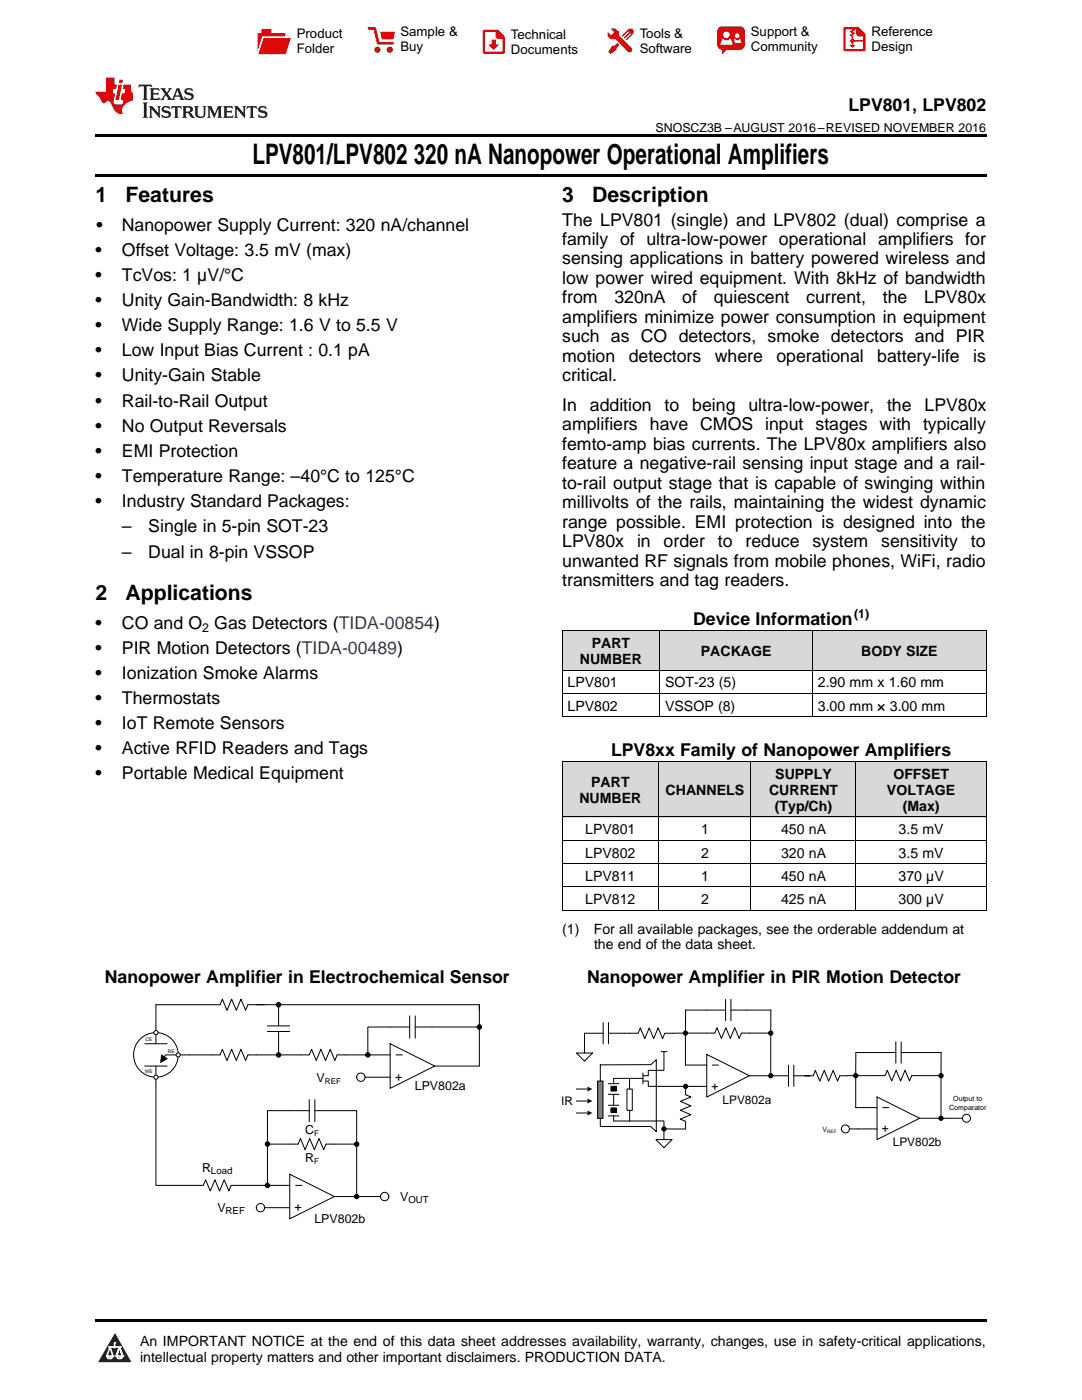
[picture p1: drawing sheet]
<svg xmlns="http://www.w3.org/2000/svg" width="216mm" height="279mm" viewBox="0 0 216 279" stroke-linecap="round" stroke-linejoin="round" font-family="sans-serif">
<g fill="#d8d8d8">
<path d="M112.2 152.1h19.2v11h-19.2z"/>
<path d="M131.4 152.1h18.5v11h-18.5z"/>
<path d="M149.9 152.1h21v11h-21z"/>
<path d="M170.9 152.1h25.9v11h-25.9z"/>
<path d="M112.2 125.9h19.5v7.9h-19.5z"/>
<path d="M131.7 125.9h30.4v7.9h-30.4z"/>
<path d="M162.1 125.9h34.7v7.9h-34.7z"/>
</g>
<path d="M22.9 266l3.3 5.9h-6.6z" fill="#231f20"/>
<path d="M21.3 270.6h1.2l-.3 .5h-.3a.53 .53 0 0 1-.6-.5z" fill-rule="evenodd" fill="#fff"/>
<path d="M21.3 270.6h1.2l-.3 .5h-.3a.53 .53 0 0 1-.6-.5z" fill="none" stroke="#231f20" stroke-width=".33"/>
<path d="M21.3 270.6l1.2 .1-.3 .4h-.5z" fill="none" stroke="#fff" stroke-width=".33"/>
<path d="M22.9 268.9h.1" fill="none" stroke="#fff" stroke-width=".33"/>
<path d="M22.9 268v.9z" fill="#fff"/>
<path d="M22.9 268v.9z" fill="none" stroke="#fff" stroke-width=".33"/>
<circle cx="22.9" cy="268" r=".16" fill="#fff"/>
<path d="M21.8 268.8h.1" fill="none" stroke="#fff" stroke-width=".33"/>
<path d="M21.8 268.8h2.2z" fill="#fff"/>
<path d="M21.8 268.8h2.2z" fill="none" stroke="#fff" stroke-width=".33"/>
<circle cx="24" cy="268.8" r=".16" fill="#fff"/>
<path d="M23.2 270.6h.1" fill="none" stroke="#fff" stroke-width=".33"/>
<path d="M23.8 268.8l-.6 1.8z" fill="#fff"/>
<path d="M23.8 268.8l-.6 1.8z" fill="none" stroke="#fff" stroke-width=".33"/>
<path d="M23.8 268.8l.7 1.8z" fill="#fff"/>
<path d="M23.8 268.8l.7 1.8z" fill="none" stroke="#fff" stroke-width=".33"/>
<path d="M24.4 270.6h.1" fill="none" stroke="#fff" stroke-width=".33"/>
<circle cx="21.3" cy="270.6" r=".16" fill="#fff"/>
<path d="M22 268.8l-.7 1.8z" fill="#fff"/>
<path d="M22 268.8l-.7 1.8z" fill="none" stroke="#fff" stroke-width=".33"/>
<path d="M22 268.8l.5 1.8z" fill="#fff"/>
<path d="M22 268.8l.5 1.8z" fill="none" stroke="#fff" stroke-width=".33"/>
<circle cx="22.5" cy="270.6" r=".16" fill="#fff"/>
<path d="M23.3 270.6h1.2a.63 .63 0 0 1-.6 .5 .63 .63 0 0 1-.6-.5z" fill-rule="evenodd" fill="#fff"/>
<path d="M23.3 270.6h1.2a.63 .63 0 0 1-.6 .5 .63 .63 0 0 1-.6-.5z" fill="none" stroke="#231f20" stroke-width=".33"/>
<path d="M23.3 270.6h1.2l-.4 .5h-.5z" fill="none" stroke="#fff" stroke-width=".33"/>
<path d="M23.2 270.6h.1" fill="none" stroke="#fff" stroke-width=".33"/>
<circle cx="24.5" cy="270.6" r=".16" fill="#fff"/>
<path d="M19 263.2h177.8v.5h-177.8z" fill="#000"/>
<g fill="none" stroke="#000" stroke-width=".2">
<path d="M60 210.5h1.7l.5-1.1 .9 2.2 .9-2.2 1 2.2 .9-2.2 .9 2.2 .5-1.1h10.5M77.8 208.3l8.9 4.5-8.9 4.4zM77.8 205h3.9M79 210.5h1.3M81.7 202.7v4.5M82.9 202.7v4.5M82.9 205h3.3"/>
<circle cx="73.4" cy="210.5" r=".45"/>
</g>
<circle cx="73.4" cy="210.5" r=".45" fill="#000"/>
<circle cx="72" cy="215" r=".83" fill="#fff"/>
<g fill="none" stroke="#000" stroke-width=".2">
<path d="M31.1 200.5v4.5M42.2 210.5h1.7l.5-1.1 .9 2.2 .9-2.2 1 2.2 .9-2.2 .9 2.2 .5-1.1h10.5M51.1 200.5h44.6v1.1M53.4 205.9h4.4M53.4 204.7h4.4M55.6 200.5v4.2M55.6 205.9v4.6M72.8 215h5M95.7 200.5v12.3h-9M57.8 234.3l8.9 4.5-8.9 4.4zM58.9 236.6h1.4"/>
<circle cx="55.6" cy="200.5" r=".45"/>
<circle cx="55.6" cy="210.5" r=".45"/>
<circle cx="72" cy="215" r=".83"/>
</g>
<g fill="#000">
<circle cx="55.6" cy="200.5" r=".45"/>
<circle cx="55.6" cy="210.5" r=".45"/>
</g>
<circle cx="52" cy="241" r=".83" fill="#fff"/>
<g fill="none" stroke="#000" stroke-width=".2">
<path d="M31.1 216.1v20.5h9.5l.4-1.1 1 2.2 .9-2.2 .9 2.2 .9-2.2 1 2.2 .4-1.1h11.7M37.8 210.5h4.4M77.8 205h-4.4v5.5M86.2 205h9.5M66.7 228.3h-1.7l-.4 1.1-.9-2.2-1 2.2-.9-2.2-.9 2.2-1-2.2-.4 1.1h-6.1v8.3M71.2 228.3v10.5h-4.5M52.8 241h5"/>
<circle cx="95.7" cy="205" r=".45"/>
<circle cx="53.4" cy="236.6" r=".45"/>
<circle cx="71.2" cy="238.8" r=".45"/>
<circle cx="52" cy="241" r=".83"/>
</g>
<g fill="#000">
<circle cx="95.7" cy="205" r=".45"/>
<circle cx="53.4" cy="236.6" r=".45"/>
<circle cx="71.2" cy="238.8" r=".45"/>
</g>
<circle cx="31.1" cy="210.5" r="4.5" fill="#fff"/>
<g fill="none" stroke="#000" stroke-width=".2">
<path d="M28.9 208.3h4.4M28.9 212.8h4.4M31.1 205v3.3M31.1 212.8v3.3M37.8 210.5h-4.7l-.4 .5"/>
<circle cx="31.1" cy="210.5" r="4.5"/>
</g>
<path d="M32.2 210.4l1.3 .9-1.6 .9z" fill="#000"/>
<circle cx="31.1" cy="215" r=".42" fill="#fff"/>
<circle cx="31.1" cy="215" r=".42" fill="none" stroke="#000" stroke-width=".2"/>
<circle cx="35.6" cy="210.5" r=".42" fill="#fff"/>
<circle cx="35.6" cy="210.5" r=".42" fill="none" stroke="#000" stroke-width=".2"/>
<circle cx="31.1" cy="206.1" r=".42" fill="#fff"/>
<g fill="none" stroke="#000" stroke-width=".2">
<path d="M31.1 200.5h12.8l.5-1.1 .9 2.2 .9-2.2 1 2.2 .9-2.2 .9 2.2 .5-1.1h3.3M61.7 219.4v4.5M62.8 219.4v4.5M61.7 221.7h-8.3v6.6M62.8 221.7h8.4v6.6h-4.5"/>
<circle cx="31.1" cy="206.1" r=".42"/>
</g>
<circle cx="76.7" cy="238.8" r=".83" fill="#fff"/>
<g fill="none" stroke="#000" stroke-width=".2">
<path d="M115 210.2h3.2l-1.6 1.6zM120.3 204.1v4.2M120.3 206.2h-3.7v4M121.4 218.4h2.1zM121.4 216.3h2.1M121.4 204.1v4.2M121.9 216.8h1.1v.9h-1.1zM122.4 218.4v1M122.4 219.5v1.1M125.6 215.2h-3.2v1.1M136.8 206.2h-4.2l-.4 1.1-.9-2.2-.9 2.2-.9-2.2-.8 2.2-.9-2.2-.5 1.1h-5.9M141 210.4l8.5 4.3-8.5 4.2z"/>
<path d="M141 212.6h-4.2v-6.4h5.8l.5-1.1 .8 2.1 .9-2.1 .9 2.1 .9-2.1 .9 2.1 .4-1h5.9v8.5h-4.3M142.1 212.6h1.3M71.2 238.8h4.7M121.4 222.7h2.1zM121.4 220.6h2.1M121.9 221.1h1.1v.9h-1.1zM122.4 222.7v1h3.2M130.9 227.4h3.2l-1.6 1.7zM132.5 225.3v2.1"/>
<circle cx="136.8" cy="206.2" r=".43"/>
<circle cx="53.4" cy="228.3" r=".44"/>
<circle cx="71.2" cy="228.3" r=".45"/>
<circle cx="76.7" cy="238.8" r=".83"/>
</g>
<g fill="#000">
<path d="M121.9 216.8h1.1v.9h-1.1z" fill-rule="evenodd"/>
<path d="M121.9 221.1h1.1v.9h-1.1z" fill-rule="evenodd"/>
<circle cx="136.8" cy="206.2" r=".43"/>
<circle cx="53.4" cy="228.3" r=".44"/>
<circle cx="71.2" cy="228.3" r=".45"/>
</g>
<path d="M125.1 217.3h1.1v4.3h-1.1z" fill-rule="evenodd" fill="#fff"/>
<path d="M119.8 212.5h10.1l1.1-1v14.3l-1.2-1h-10zM125.1 217.3h1.1v4.3h-1.1zM128.3 215.7h1.1v1.1h1.6M128.3 215.2h-2.7v2.1M128.3 214.1v2.2M131 213.6h-1.6v1.1h-1.1M125.6 221.6v2.1h5.4" fill="none" stroke="#000" stroke-width=".2"/>
<path d="M119.3 215.7h1v7.5h-1z" fill-rule="evenodd" fill="#7f7f7f"/>
<g fill="none" stroke="#000" stroke-width=".2">
<path d="M115 217.3h2.4M115 219.7h2.4M119.3 215.7h1v7.5h-1zM131 216.8h10M132 209.9h1.1M132.5 209.9v3.7h-1.5M136.8 216.8v1.7l1.1 .4-2.2 .9 2.2 .9-2.2 .9 2.2 .9-2.2 .9 1.1 .4v1.5h-4.3v-1.6h-1.5M153.6 214.7h3.7M157.3 212.6v4.2M158.4 214.7h3.8l.5-1.1 .9 2.2 .9-2.2 .9 2.2 .8-2.2 .9 2.2 .5-1.1h1.5M158.4 212.6v4.2M175 218.9l8.5 4.3-8.5 4.2z"/>
<path d="M115 222.1h2.4M171.2 225.3h3.8M175 221h-4.3v-6.3h5.9l.4-1.1 .9 2.1 .9-2.1 .9 2.1 .9-2.1 .9 2.1 .4-1h5.9v8.5h-4.3M176.1 221h1.3M187.8 223.2h1.6"/>
<circle cx="136.8" cy="216.8" r=".43"/>
<circle cx="153.8" cy="214.7" r=".43"/>
<circle cx="170.7" cy="214.7" r=".43"/>
<circle cx="132.5" cy="225.3" r=".43"/>
<circle cx="187.8" cy="223.2" r=".43"/>
</g>
<g fill="#000">
<path d="M117.2 216.8l1 .5-1 .6 .1-.6z" fill-rule="evenodd"/>
<path d="M117.2 219.2l1 .5-1 .6 .1-.6z" fill-rule="evenodd"/>
<path d="M117.2 221.6l1 .5-1 .5 .1-.5z" fill-rule="evenodd"/>
<circle cx="136.8" cy="216.8" r=".43"/>
<circle cx="153.8" cy="214.7" r=".43"/>
<circle cx="170.7" cy="214.7" r=".43"/>
<circle cx="132.5" cy="225.3" r=".43"/>
<circle cx="187.8" cy="223.2" r=".43"/>
</g>
<circle cx="192.9" cy="223.2" r=".8" fill="#fff"/>
<g fill="none" stroke="#000" stroke-width=".2">
<path d="M153.8 214.7h-.2M189.4 223.2h2.7"/>
<circle cx="192.9" cy="223.2" r=".8"/>
</g>
<circle cx="168.7" cy="225.3" r=".8" fill="#fff"/>
<g fill="none" stroke="#000" stroke-width=".2">
<path d="M112.2 138.4h84.6M112.2 133.7h84.6M112.2 125.9h84.6M112.2 125.9v17.2M131.6 125.9v17.2M162.1 125.9v17.2M196.8 125.9v17.2M112.2 152h84.6M112.2 143h84.6M112.2 152.1v29.6M131.4 152.1v29.6M149.8 152.1v29.6"/>
<path d="M170.8 152.1v29.6M196.8 152.1v29.6M112.2 177h84.6M112.2 172.3h84.6M112.2 167.7h84.6M112.2 163h84.6M112.2 181.7h84.6M144.8 199.5v4.2M145.8 199.5v4.2M144.8 201.6h-8v4.6M145.8 201.6h8v4.6M178.8 210.1h-8l-.1 4.6h-1.6"/>
<path d="M178.8 207.9v4.3M179.8 207.9v4.3M179.8 210.1h8v4.6M169.5 225.3h1.7"/>
<circle cx="153.8" cy="206.2" r=".43"/>
<circle cx="187.8" cy="214.7" r=".43"/>
<circle cx="168.7" cy="225.3" r=".8"/>
</g>
<g fill="#000">
<circle cx="153.8" cy="206.2" r=".43"/>
<circle cx="187.8" cy="214.7" r=".43"/>
</g>
<path d="M19 34.8h177.8v.5h-177.8zM19 26.8h177.8v.6h-177.8zM112.2 143.1h.1zM162 143.1h.1zM196.7 143.1h.1z" fill="#000"/>
<path d="M27.7 16.9l-.1 .6 .6-.3h.5v.2v2.2l-.2 .4h1l-.2-.4v-2.2v-.2h.5l.6 .3-.2-.6zM29.9 17.6l.2 .4v1.6l-.2 .4h1.9l.1-.6a1.09 1.09 0 0 1-1.3 .1v-.6h.6l.4 .2v-.7l-.2 .2h-.8v-.6l.2-.1a1.01 1.01 0 0 1 1 .3l-.1-.6zM32 17.6l.9 1.2-1 1.2h.9l-.2-.3 .5-.7 .5 .7-.3 .3h1.7l-.2-.3 .1-.4h1l.1 .4-.2 .3h1l-.3-.4-.7-2h-.5l-1 2.2-.8-1.1 .9-1.1h-.9l.2 .2-.4 .7-.4-.7 .2-.2zM35.4 18l.4 1h-.8zM37 17.7a.66 .66 0 0 0-.2 .8 .66 .66 0 0 0 .6 .4l.7 .2 .1 .2a.8 .8 0 0 1-.7 .4 .8 .8 0 0 1-.7-.5l.1 .8 .2-.2a.94 .94 0 0 0 1.1 .1 .94 .94 0 0 0 .4-.9 1.48 1.48 0 0 0-1.3-.6v-.4a1.1 1.1 0 0 1 1.2 .2l-.2-.6-.2 .1-.5-.1zM28.5 20.4l.2 .4v2.3l-.2 .4h1l-.2-.4v-2.3l.2-.4zM29.7 21.2l.2 .4v1.5l-.2 .4h.8l-.3-.4 .1-1.3 1.6 1.8v-2l.2-.4h-.7l.2 .2v1.1l-1.2-1.3zM32.5 21.3a.66 .66 0 0 0-.2 .8 .66 .66 0 0 0 .6 .4l.6 .2 .2 .2a.8 .8 0 0 1-.8 .4 .8 .8 0 0 1-.7-.5l.2 .7 .2-.1a.94 .94 0 0 0 1 .1 .94 .94 0 0 0 .5-1 1.47 1.47 0 0 0-1.3-.6l-.1-.3a1.1 1.1 0 0 1 1.3 .2l-.2-.6-.2 .1-.5-.2zM34.3 21.2l-.2 .6a.64 .64 0 0 1 .8-.3v1.6l-.2 .4h1l-.3-.4 .1-1.6a.66 .66 0 0 1 .8 .3l-.2-.6zM36.3 21.2l.3 .4v1.5l-.3 .4h1l-.2-.2v-.7h.5l.1 .1a.8 .8 0 0 0 1.2 .7l-1-1a.62 .62 0 0 0 .6-.5 .62 .62 0 0 0-.6-.7zM37.1 21.5h.1a.48 .48 0 0 1 .6 0 .48 .48 0 0 1 .1 .6l-.2 .1-.6 .1zM38.7 21.2l.2 .2a2.29 2.29 0 0 0 .4 2 1.05 1.05 0 0 0 1.7-.7v-1.3l.2-.2h-.8l.2 .4v1.1a.61 .61 0 0 1-.6 .6 .61 .61 0 0 1-.6-.6v-1.1l.3-.4zM41.3 21.2l.3 .4v1.5l-.3 .4h.8l-.2-.4v-1.4l.8 1.9 .9-1.9v1.4l-.2 .4h.9l-.2-.4v-1.5l.2-.4h-.8l-.7 1.5-.6-1.5zM44.5 21.2l.2 .4v1.5l-.2 .4h1.9l.2-.6a1.1 1.1 0 0 1-1.4 .2v-.7h.6l.4 .2v-.6l-.2 .1-.8 .1v-.6l.2-.1a1.02 1.02 0 0 1 1.1 .2l-.2-.5zM46.7 21.2l.2 .4v1.5l-.2 .4h.8l-.3-.4 .1-1.3 1.6 1.8v-2l.2-.4h-.7l.2 .2v1.1l-1.2-1.3zM49.3 21.2l-.1 .6a.64 .64 0 0 1 .8-.3v1.6l-.3 .4h1l-.2-.4v-1.6a.66 .66 0 0 1 .8 .3l-.1-.6zM51.7 21.3a.66 .66 0 0 0-.2 .7 .66 .66 0 0 0 .7 .5l.6 .2 .1 .2a.8 .8 0 0 1-.7 .4 .8 .8 0 0 1-.7-.5l.1 .7 .2-.1a.94 .94 0 0 0 1.1 .1 .94 .94 0 0 0 .4-1 1.48 1.48 0 0 0-1.2-.6l-.1-.3a1.1 1.1 0 0 1 1.2 .2l-.2-.6-.1 .1-.6-.2z" fill="#231f20"/>
<path d="M21.1 15.5v2.8h-2v.4l.9 .9a.96 .96 0 0 0 1 1 .59 .59 0 0 1 .5-.4 .59 .59 0 0 1 .5 .3l.4 .8a1.61 1.61 0 0 0 2.1 1.3 1.63 1.63 0 0 1 1.1-2.2l.9-.3v-1.5a1.6 1.6 0 0 1-.4-1.7h-1.4l-.2 .9h.5l-.2 .8h-.5l-.2 1v.3h.5l-.2 .9h-.7a.74 .74 0 0 1-1-.6l.3-1.6h-.5l.2-.8h.5l.1-.9h-.4v-1.4zM23.7 16.9l-.7 3h.8l.6-3zM23.8 15.9l-.1 .7h.7l.2-.7z" fill="#ee1d23"/>
<g fill="#d60000">
<path d="M52.2 5.8h2v.8h2.7v4.2h-5.5v-4.2h.8z" fill-rule="evenodd"/>
<path d="M52.5 7.5h5.6l-1.1 3.3h-5.6z" fill-rule="evenodd"/>
</g>
<path d="M52.4 7.4h5.7v.1h-5.6l-1.1 3.3z" fill-rule="evenodd" fill="#fff"/>
<path d="M52.4 7.4h5.7v.1h-5.6l-1.1 3.3z" fill="none" stroke="#fff" stroke-width=".2"/>
<path d="M73.6 5.7h1.2l.7 2.9h2.8" fill="none" stroke="#d60000" stroke-width=".55"/>
<g fill="#d60000">
<path d="M75.9 6.3h2.9l-.3 1.6h-2.3z" fill-rule="evenodd"/>
<circle cx="75.3" cy="9.9" r=".62"/>
<circle cx="77.8" cy="9.9" r=".62"/>
</g>
<path d="M96.6 6.2h2.7l1.2 1.2v3.1h-3.9z" fill="none" stroke="#d60000" stroke-width=".44"/>
<g fill="#d60000">
<path d="M98.1 7.9h.8v1h.6l-1 1.1-.9-1v-.1h.5z" fill-rule="evenodd"/>
<path d="M98.9 6.2h.4l1.2 1.2v.4h-1.2l-.4-.4z" fill-rule="evenodd"/>
<path d="M122 5.7h.8l.6 .6 .1 .7 2.5 2.5-.7 .8-2.4-2.3-1.1-.2-.6-.6v-.8l.8 .6 .4-.4v-.2l-.4-.5z" fill-rule="evenodd"/>
<path d="M122.2 9.1h.5l.5-.5 .4 .4-.5 .5-.1 .4-1.2 .9-.4-.5z" fill-rule="evenodd"/>
<path d="M125.3 5.9a.67 .67 0 0 1 1 0 .67 .67 0 0 1 0 .9z" fill-rule="evenodd"/>
<path d="M125.3 5.9l1 .9-1.2 1.2h-.2v-.2l.9-.9 .1-.2h-.2l-1 1h-.2v-.2l1-1v-.2h-.2l-1 1h-.2v-.2z" fill-rule="evenodd"/>
<circle cx="125.6" cy="9.9" r=".54"/>
</g>
<path d="M123.4 6.3l-.1 .7" fill="none" stroke="#d60000" stroke-width=".2"/>
<g fill="#d60000">
<path d="M143.4 5.5l.7-.2h3.6a.95 .95 0 0 1 .9 .9v2.8a.95 .95 0 0 1-.9 .9h-3.6a.95 .95 0 0 1-1-.9v-2.8z" fill-rule="evenodd"/>
<path d="M144 9.9h1l-.8 .9h-.2z" fill-rule="evenodd"/>
</g>
<g fill="#fff">
<path d="M146.6 8.6h1.3z"/>
<path d="M144.1 7.8h.3l.1 .2h.8l.2-.2h.3l.4 1.1h-2.5z" fill-rule="evenodd"/>
<path d="M146.5 7.8h.2l.2 .2h.5l.1-.2h.2l.2 .8h-1.3z" fill-rule="evenodd"/>
<circle cx="144.9" cy="6.9" r=".65"/>
<circle cx="147.1" cy="7.1" r=".48"/>
</g>
<path d="M168.5 5.6h2.7l1.3 1.3v3.1h-4z" fill="none" stroke="#d60000" stroke-width=".44"/>
<path d="M170.1 7.3v1.8M170.1 8.1h2.3" fill="none" stroke="#d60000" stroke-width=".3"/>
<g fill="#d60000">
<path d="M170.9 5.6h.3l1.3 1.3v.4h-1.1l-.5-.6z" fill-rule="evenodd"/>
<circle cx="170.1" cy="8.1" r=".42"/>
<circle cx="171.4" cy="6.7" r=".55"/>
</g>
<g fill="#d60000">
<path d="M169.5 9h1.2l-.6 .5z"/>
<path d="M169.8 5.8h.6l.3 .2-.6 .3 .6 .4-.7 .3 .2 .3h-.2l-.5-.3 .6-.3-.6-.4 .6-.3z"/>
</g>
<g font-size="5.6">
<text x="50.4" y="32.8">LPV801/LPV802</text>
<text x="82.6" y="32.8">320 nA Nanopower Operational Amplifiers</text>
</g>
<g font-size="4.2">
<text x="19" y="40.4">1</text>
<text x="25" y="40.4">Features</text>
<text x="112.2" y="40.4">3</text>
<text x="118.2" y="40.4">Description</text>
<text x="19" y="119.8">2</text>
<text x="25" y="119.8">Applications</text>
</g>
<g font-size="3.5">
<text x="169.3" y="22.2">LPV801, LPV802</text>
<text x="19.2" y="46.1">•</text>
<text x="24.3" y="46.1">Nanopower Supply Current: 320 nA/channel</text>
<text x="112.2" y="45">The LPV801 (single) and LPV802 (dual) comprise a</text>
<text x="19" y="51.1">•</text>
<text x="24.3" y="51.1">Offset Voltage: 3.5 mV (max)</text>
<text x="112.2" y="48.9">family of ultra-low-power operational amplifiers for</text>
<text x="112.2" y="52.8">sensing applications in battery powered wireless and</text>
<text x="19" y="56.1">•</text>
<text x="24.3" y="56.1">TcVos: 1 µV/°C</text>
<text x="112.2" y="56.7">low power wired equipment. With 8kHz of bandwidth</text>
<text x="19" y="61.1">•</text>
<text x="24.3" y="61.1">Unity Gain-Bandwidth: 8 kHz</text>
<text x="112.2" y="60.5">from</text>
<text x="112.2" y="64.4">amplifiers minimize power consumption in equipment</text>
<text x="122.6" y="60.5">320nA</text>
<text x="136.1" y="60.5">of</text>
<text x="142.4" y="60.5">quiescent</text>
<text x="160.9" y="60.5">current,</text>
<text x="176.2" y="60.5">the</text>
<text x="184.4" y="60.5">LPV80x</text>
<text x="19" y="66.1">•</text>
<text x="19" y="71.1">•</text>
<text x="24.3" y="66.1">Wide Supply Range: 1.6 V to 5.5 V</text>
<text x="24.3" y="71.1">Low Input Bias Current : 0.1 pA</text>
<text x="112.2" y="68.3">such as CO detectors, smoke detectors and PIR</text>
<text x="19" y="76.1">•</text>
<text x="24.3" y="76.1">Unity-Gain Stable</text>
<text x="112.2" y="72.2">motion</text>
<text x="112.2" y="76.1">critical.</text>
<text x="125.4" y="72.2">detectors</text>
<text x="142.6" y="72.2">where</text>
<text x="154.9" y="72.2">operational</text>
<text x="175" y="72.2">battery-life</text>
<text x="194.2" y="72.2">is</text>
<text x="19" y="81.1">•</text>
<text x="24.3" y="81.1">Rail-to-Rail Output</text>
<text x="112.2" y="82">In</text>
<text x="117.7" y="82">addition</text>
<text x="132.6" y="82">to</text>
<text x="138.1" y="82">being</text>
<text x="149.3" y="82">ultra-low-power,</text>
<text x="177" y="82">the</text>
<text x="184.5" y="82">LPV80x</text>
<text x="19" y="86.1">•</text>
<text x="24.3" y="86.1">No Output Reversals</text>
<text x="112.2" y="85.9">amplifiers have CMOS input stages with typically</text>
<text x="112.2" y="89.8">femto-amp bias currents. The LPV80x amplifiers also</text>
<text x="19" y="91.2">•</text>
<text x="24.3" y="91.2">EMI Protection</text>
<text x="112.2" y="93.7">feature a negative-rail sensing input stage and a rail-</text>
<text x="19" y="96.2">•</text>
<text x="19" y="101.2">•</text>
<text x="24.3" y="96.2">Temperature Range: –40°C to 125°C</text>
<text x="24.3" y="101.2">Industry Standard Packages:</text>
<text x="112.2" y="97.5">to-rail output stage that is capable of swinging within</text>
<text x="112.2" y="101.4">millivolts of the rails, maintaining the widest dynamic</text>
<text x="24.3" y="106.3">–</text>
<text x="29.6" y="106.3">Single in 5-pin SOT-23</text>
<text x="112.2" y="105.3">range possible. EMI protection is designed into the</text>
<text x="24.3" y="111.3">–</text>
<text x="29.6" y="111.3">Dual in 8-pin VSSOP</text>
<text x="112.2" y="109.2">LPV80x</text>
<text x="112.2" y="113.1">unwanted RF signals from mobile phones, WiFi, radio</text>
<text x="127.1" y="109.2">in</text>
<text x="132.4" y="109.2">order</text>
<text x="143.2" y="109.2">to</text>
<text x="148.7" y="109.2">reduce</text>
<text x="162.1" y="109.2">system</text>
<text x="175.9" y="109.2">sensitivity</text>
<text x="193.7" y="109.2">to</text>
<text x="112.2" y="116.9">transmitters and tag readers.</text>
<text x="19" y="125.5">•</text>
<text x="24.3" y="125.5">CO and O Gas Detectors (TIDA-00854)</text>
<text x="138.3" y="124.7">Device Information</text>
<text x="19" y="130.5">•</text>
<text x="24.3" y="130.5">PIR Motion Detectors (TIDA-00489)</text>
<text x="19" y="135.5">•</text>
<text x="24.3" y="135.5">Ionization Smoke Alarms</text>
<text x="19" y="140.5">•</text>
<text x="24.3" y="140.5">Thermostats</text>
<text x="19" y="145.5">•</text>
<text x="24.3" y="145.5">IoT Remote Sensors</text>
<text x="19" y="150.5">•</text>
<text x="19" y="155.5">•</text>
<text x="24.3" y="150.5">Active RFID Readers and Tags</text>
<text x="24.3" y="155.5">Portable Medical Equipment</text>
<text x="121.9" y="150.8">LPV8xx Family of Nanopower Amplifiers</text>
<text x="20.9" y="196.2">Nanopower Amplifier in Electrochemical Sensor</text>
<text x="117.2" y="196.2">Nanopower Amplifier in PIR Motion Detector</text>
</g>
<g font-size="2.8">
<text x="118.1" y="129.3">PART</text>
<text x="139.8" y="130.9">PACKAGE</text>
<text x="171.8" y="130.9">BODY SIZE</text>
<text x="113.2" y="137.2">LPV801</text>
<text x="115.7" y="132.5">NUMBER</text>
<text x="132.7" y="137.2">SOT-23 (5)</text>
<text x="163.2" y="137.2">2.90 mm x 1.60 mm</text>
<text x="113.2" y="141.8">LPV802</text>
<text x="132.7" y="141.8">VSSOP (8)</text>
<text x="163.2" y="141.8">3.00 mm × 3.00 mm</text>
<text x="154.7" y="155.5">SUPPLY</text>
<text x="178.3" y="155.5">OFFSET</text>
<text x="115.6" y="160.2">NUMBER</text>
<text x="118" y="157.1">PART</text>
<text x="132.8" y="158.6">CHANNELS</text>
<text x="153.5" y="158.6">CURRENT</text>
<text x="154.6" y="161.8">(Typ/Ch)</text>
<text x="177" y="158.6">VOLTAGE</text>
<text x="180.1" y="161.8">(Max)</text>
<text x="116.8" y="166.5">LPV801</text>
<text x="139.9" y="166.5">1</text>
<text x="155.9" y="166.5">450 nA</text>
<text x="179.3" y="166.5">3.5 mV</text>
<text x="116.8" y="171.1">LPV802</text>
<text x="139.9" y="171.1">2</text>
<text x="155.9" y="171.1">320 nA</text>
<text x="179.3" y="171.1">3.5 mV</text>
<text x="116.8" y="175.8">LPV811</text>
<text x="139.9" y="175.8">1</text>
<text x="155.9" y="175.8">450 nA</text>
<text x="179.3" y="175.8">370 µV</text>
<text x="116.8" y="180.4">LPV812</text>
<text x="139.9" y="180.4">2</text>
<text x="155.9" y="180.4">425 nA</text>
<text x="179.3" y="180.4">300 µV</text>
<text x="112.2" y="186.3">(1)</text>
<text x="118.5" y="186.3">For all available packages, see the orderable addendum at</text>
<text x="118.5" y="189.5">the end of the data sheet.</text>
<text x="27.9" y="268.6">An IMPORTANT NOTICE at the end of this data sheet addresses availability, warranty, changes, use in safety-critical applications,</text>
<text x="27.9" y="271.8">intellectual property matters and other important disclaimers. PRODUCTION DATA.</text>
</g>
<g font-size="2.6">
<text x="59.2" y="7.6">Product</text>
<text x="59.2" y="10.6">Folder</text>
<text x="79.9" y="7.3">Sample &amp;</text>
<text x="79.9" y="10.2">Buy</text>
<text x="102" y="7.8">Technical</text>
<text x="102" y="10.8">Documents</text>
<text x="127.6" y="7.6">Tools &amp;</text>
<text x="127.6" y="10.6">Software</text>
<text x="149.8" y="7.2">Support &amp;</text>
<text x="149.8" y="10.2">Community</text>
<text x="173.9" y="7.3">Reference</text>
<text x="173.9" y="10.2">Design</text>
</g>
<g font-size="2.5">
<text x="130.8" y="26.3">SNOSCZ3B –AUGUST 2016–REVISED NOVEMBER 2016</text>
<text x="170.4" y="123.3">(1)</text>
<text x="40.4" y="126.2">2</text>
<text x="63.2" y="216">V</text>
<text x="78.8" y="215.7">+</text>
<text x="82.8" y="217.5">LPV802a</text>
<text x="60.9" y="226.3">C</text>
<text x="40.3" y="233.9">R</text>
<text x="60.9" y="232">R</text>
<text x="79.9" y="239.7">V</text>
<text x="43.4" y="241.9">V</text>
<text x="58.8" y="241.7">+</text>
<text x="62.7" y="244.1">LPV802b</text>
</g>
<g font-size="2.4">
<text x="112" y="220.6">IR</text>
<text x="142" y="217.5">+</text>
<text x="144.2" y="220.3">LPV802a</text>
<text x="175.9" y="225.9">+</text>
<text x="178.2" y="228.8">LPV802b</text>
</g>
<g font-size="1.9">
<text x="42.1" y="234.3">Load</text>
<text x="45" y="242.3">REF</text>
<text x="81.5" y="240.1">OUT</text>
</g>
<g font-size="1.6">
<text x="64.8" y="216.3">REF</text>
<text x="62.7" y="226.6">F</text>
<text x="62.7" y="232.3">F</text>
</g>
<g font-size="1.4">
<text x="189.4" y="221.5">Comparator</text>
<text x="190.2" y="219.8">Output to</text>
<text x="164.1" y="225.9">V</text>
</g>
<g font-size="1">
<text x="29" y="207.8">CE</text>
<text x="28.9" y="214.2">WE</text>
<text x="33.5" y="210.1">RE</text>
</g>
<text font-size=".9" x="165.1" y="226.1">REF</text>
</svg>
